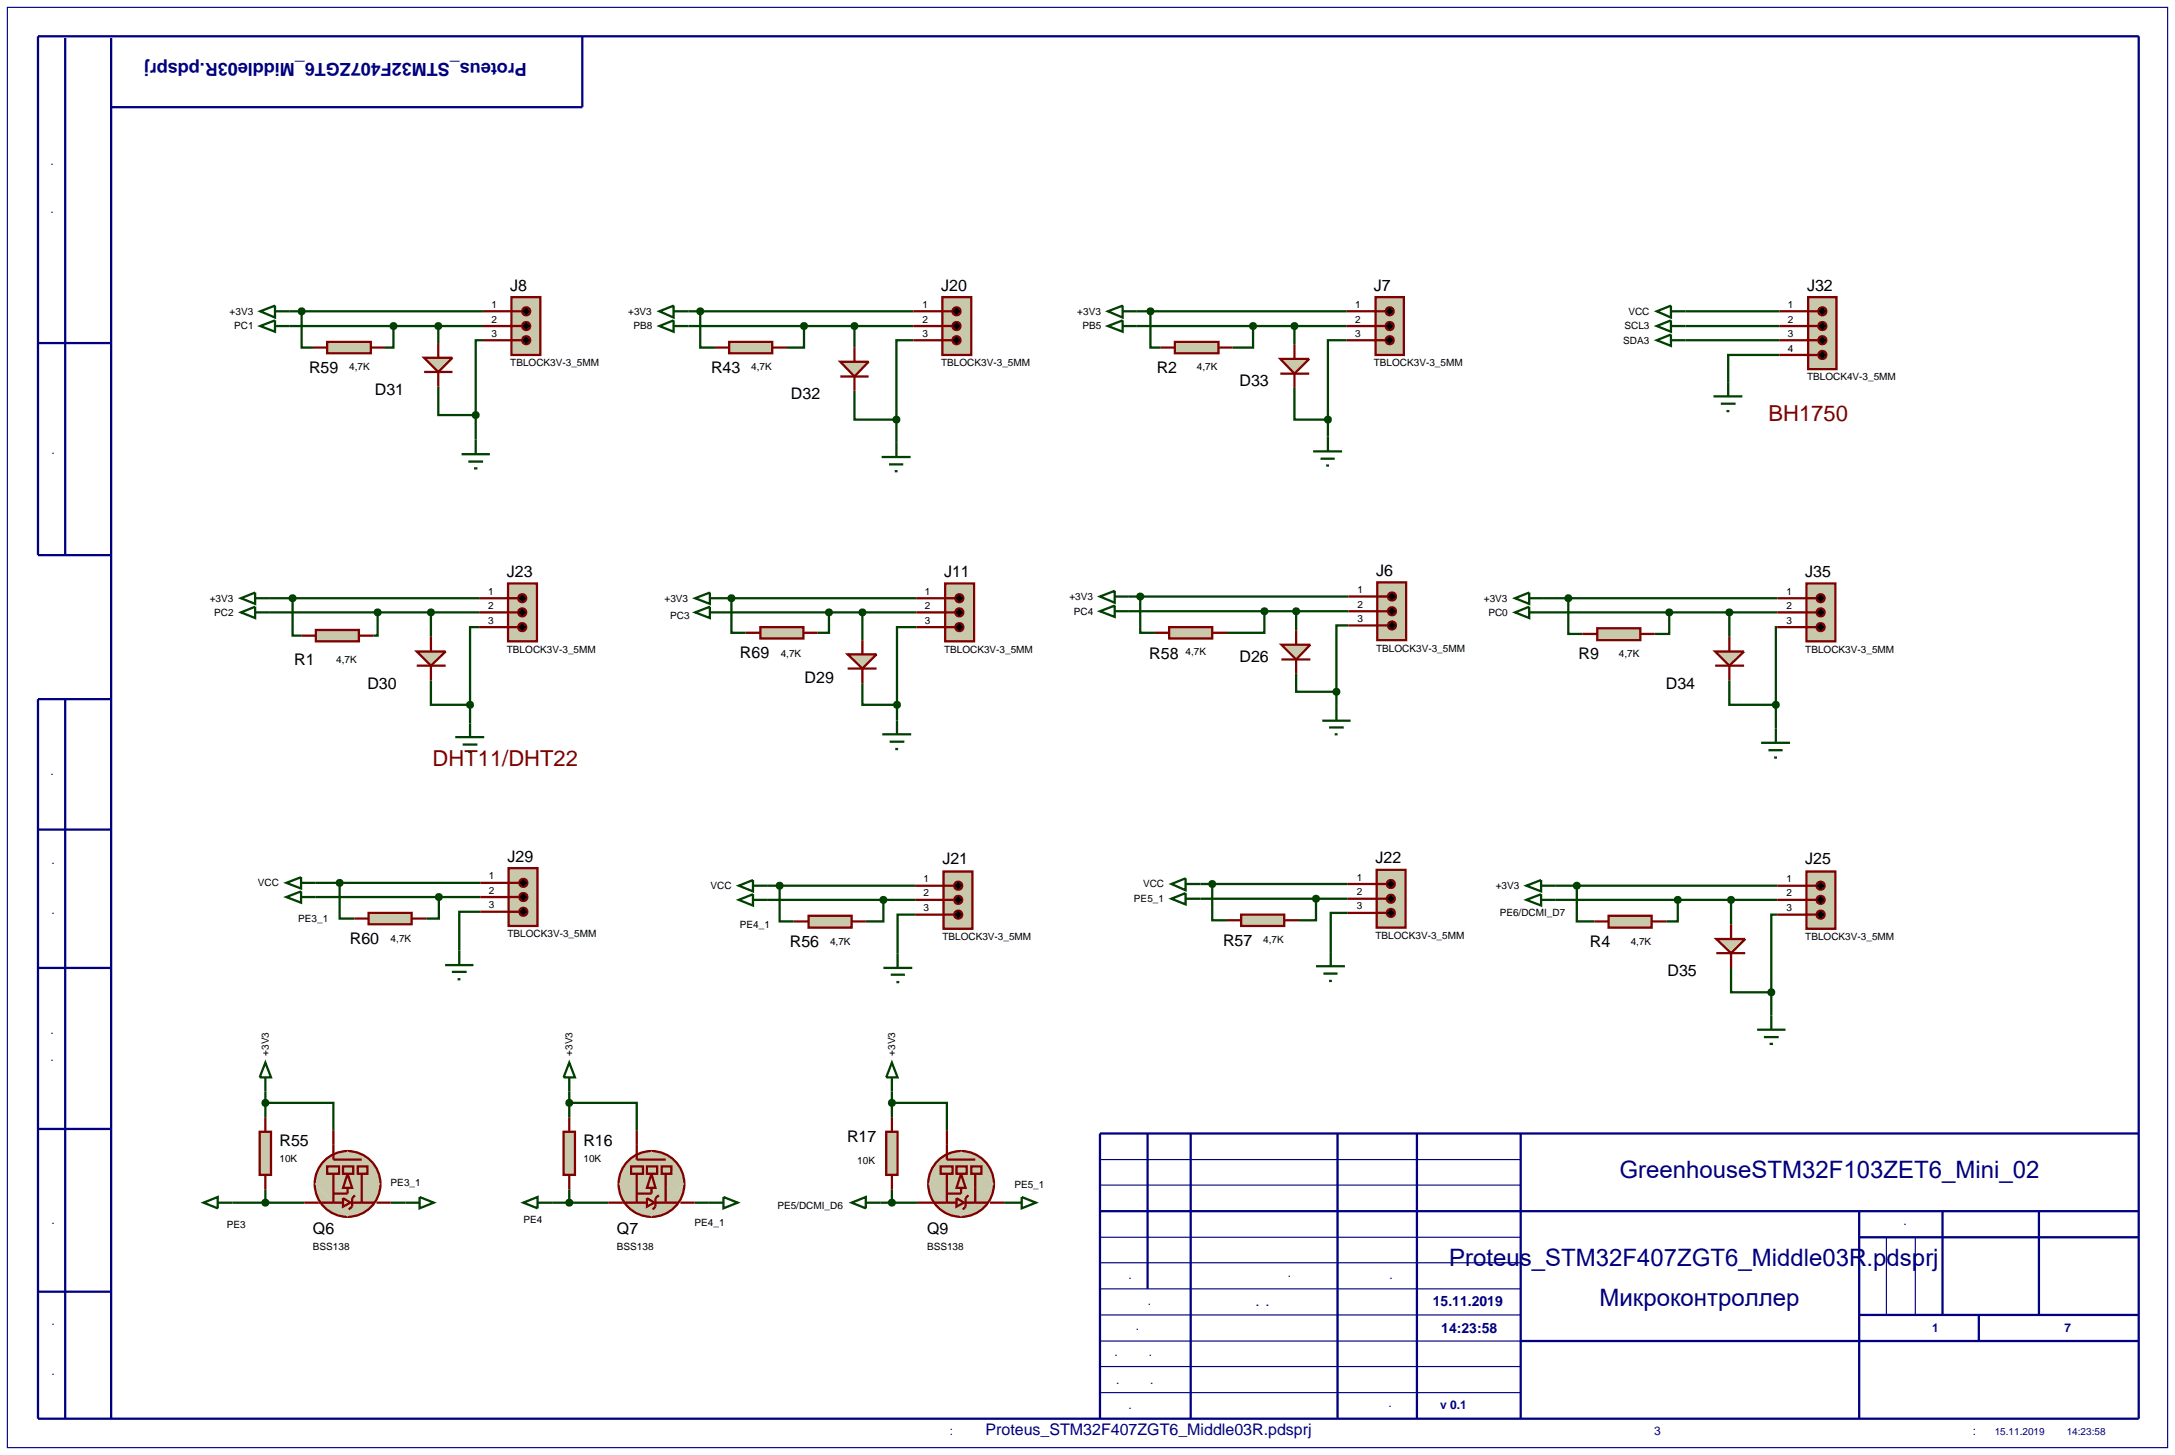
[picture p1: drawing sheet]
<svg xmlns="http://www.w3.org/2000/svg" width="384mm" height="257mm" viewBox="0 0 384 257" stroke-linecap="round" stroke-linejoin="round" font-family="sans-serif">
<path d="M1.3 1.3h381v254h-381zM194 218.2h74.2M194 209h74.2M194 204.5h74.2M332.7 218.2v13.7M337.8 218.2v13.7M194 222.7h74.2M194 231.9h74.2M194 236.5h74.2M194 227.3h74.2M194 241h74.2M194 245.6h74.2" fill="none" stroke="#000080" stroke-width=".2"/>
<g fill="none" stroke="#000080" stroke-width=".4">
<path d="M11.5 6.7v91.2M19.6 6.7v243.5M102.7 6.4v12.5h-83.1M6.7 60.5h12.9M19.6 97.9h-12.9v-91.5h370.5v243.8h-370.5v-126.9h12.9M11.5 123.3v126.9M6.7 146.3h12.9M6.7 170.7h12.9M6.7 199.1h12.9M202.4 199.9v27.4M210 199.9v50.3M235.9 199.9v50.3"/>
<path d="M249.9 199.9v50.3M268.2 199.9v50.3M377.2 199.9h-183.2v50.3M194 213.6h183.2M327.9 213.6v36.6M327.9 218.2h49.3M342.6 213.6v18.3M359.6 213.6v18.3M6.7 227.8h12.9M268.2 236.5h109M327.9 231.9h49.3M349 231.9v4.6"/>
</g>
<g fill="none" stroke="#004000" stroke-width=".4">
<path d="M51 57.5h34.2M51 54.9h34.2M53.2 54.9v6.4h2M69.4 57.5v3.8h-1.5M77.3 57.5v3M121.4 57.5h39.7M121.4 54.9h39.7M123.5 54.9v6.4h2.6M141.8 57.5v3.8h-3M150.7 57.5v3.8M200.5 57.5h37M200.5 54.9h37"/>
<path d="M202.9 54.9v6.4h1.8M221 57.5v3.8h-3.6M228.3 57.5v3.3M297.3 57.5h16.5M297.3 54.9h16.5M77.3 68.2v5h6.6M83.9 73.2v4.3M85.2 60h-1.3v13.2M150.7 68.9v5.1h7.4M158.1 74v4.1M161.1 60h-3v14M228.3 68.4v5.6h5.9"/>
<path d="M234.2 74v3M237.5 60h-3.3v14M297.3 60h16.5M313.8 62.6h-9v4.8M47.6 108h36.9M47.6 105.5h36.9M51.6 105.5v6.6h1.6M66.6 108v4.1h-.7M76 120v4.3h6.9M76 108v4.3M84.5 110.6h-1.6v13.7M127.7 108h33.9"/>
<path d="M127.7 105.5h33.9M129 105.5v6.1h2.5M146.2 108v3.6h-2M152.1 108v4.9M161.6 110.6h-3.4v13.7M199.1 105.2h38.7M199.1 107.8h38.7M201.1 105.2v6.4h2.6M223 107.8v3.8h-6.6M228.6 118.8v3.2h7.1M228.6 107.8v3.4M237.8 110.3h-2.1v11.7"/>
<path d="M272.3 108h41.2M272.3 105.5h41.2M276.6 105.5v6.3h2.5M294.4 108v3.8h-2.6M305 120v4.3h8.2M305 108v4.3M313.5 110.6h-.3v13.7M82.9 124.3v3.3M152.1 120.5v3.8h6.1M158.2 124.3v2.8M235.7 122v2.5M313.2 124.3v4.2"/>
<path d="M55.6 158.2h29.1M55.6 155.7h29.1M59.9 155.7v6.3h2.6M77.4 158.2v3.8h-2.2M135.3 158.7h26.1M135.3 156.2h26.1M137.5 156.2v6.3h2.5M155.8 158.7v3.8h-3.1M211.7 158.5h26M211.7 155.9h26M213.8 155.9v6.4h2.6M232.1 158.5v3.8h-3"/>
<path d="M274.3 158.7h39.2M274.3 156.2h39.2M278.1 156.2v6.3h3.1M295.9 158.7v3.8h-2M305.3 158.7v4.3M84.7 160.8h-3.7v6.8M161.4 161.3h-3.1v6.8M237.7 161h-3v6.9M305.3 170.7v4.3h7.1M312.4 175v4.1M313.5 161.3h-1.1v13.7M46.8 194.5h12v4.9"/>
<path d="M46.8 192.5v4.6M100.4 194.5h11.9v4.9M100.4 192.5v4.6M157.3 194.5h9.7v4.9M157.3 192.5v4.6M41 212.1h12.7M46.8 209.8v2.3M68.9 212.1h2.6M97.4 212.1h9.9M100.4 209.8v2.3M122.5 212.1h2.5M155.3 212.1h6.6"/>
<path d="M157.3 209.8v2.3M177.1 212.1h.5"/>
</g>
<path d="M134.1 110.6h7.6v2h-7.6z" fill="#c8c8aa" stroke="#800000" stroke-width=".4"/>
<path d="M131.5 111.6h2.6M141.7 111.6h2.5" fill="none" stroke="#800000" stroke-width=".4"/>
<path d="M206.2 110.6h7.6v2h-7.6z" fill="#c8c8aa" stroke="#800000" stroke-width=".4"/>
<path d="M203.7 111.6h2.5M213.8 111.6h2.6" fill="none" stroke="#800000" stroke-width=".4"/>
<path d="M55.7 111.1h7.6v2h-7.6z" fill="#c8c8aa" stroke="#800000" stroke-width=".4"/>
<path d="M53.2 112.1h2.5M63.3 112.1h2.6" fill="none" stroke="#800000" stroke-width=".4"/>
<g fill="none" stroke="#004000" stroke-width=".4">
<path d="M42.5 108l2.5-1v2zM42.5 105.5l2.5-1v2zM45 108h2.6M45 105.5h2.6M122.6 105.5l2.6-1v2zM122.6 108l2.6-1v2zM125.2 108h2.5M125.2 105.5h2.5M194 105.2l2.6-1v2.1zM194 107.8l2.6-1v2zM196.6 105.2h2.5M196.6 107.8h2.5"/>
<path d="M80.3 130h5.1M81.6 131.3h2.6M82.6 132.6h.5M82.9 127.6v2.4M155.6 129.5h5.1M156.9 130.8h2.6M157.9 132.1h.5M158.2 127.1v2.4M233.2 127.1h5M234.4 128.3h2.6M235.4 129.5h.5M235.7 124.5v2.6"/>
</g>
<path d="M66.3 107.6l.3-.1-.5 .5zM66.6 107.5l.4 .2 .1 .3zM66.6 108.5l.5-.5-.2 .4zM66.1 108l.5 .5-.4-.2z" fill="#004000" stroke="#004000" stroke-width=".4"/>
<path d="M66.6 107.5l.5 .5-.5 .5-.5-.5z" fill="#004000"/>
<path d="M51.2 105.2l.4-.2-.5 .5zM51.6 105l.4 .2 .1 .3zM52.1 105.5l-.1 .3-.4 .2zM51.1 105.5l.5 .5-.3-.1z" fill="#004000" stroke="#004000" stroke-width=".4"/>
<path d="M51.1 105.5l.5-.5 .5 .5-.5 .5z" fill="#004000"/>
<path d="M145.9 107.6l.3-.1-.5 .5zM146.2 107.5l.3 .1 .2 .4zM146.2 108.5l.5-.5-.2 .4zM145.7 108l.5 .5-.4-.2z" fill="#004000" stroke="#004000" stroke-width=".4"/>
<path d="M146.2 107.5l.5 .5-.5 .5-.5-.5z" fill="#004000"/>
<path d="M128.6 105.2l.4-.2-.5 .5zM129 105l.3 .1 .2 .4zM129 106l.5-.5-.2 .4zM128.5 105.5l.5 .5-.3-.1z" fill="#004000" stroke="#004000" stroke-width=".4"/>
<path d="M128.5 105.5l.5-.5 .5 .5-.5 .5z" fill="#004000"/>
<path d="M242.6 52.4h5v10.2h-5z" fill="#c8c8aa" stroke="#800000" stroke-width=".4"/>
<path d="M237.5 54.9h6.8M237.5 57.5h6.8M237.5 60h6.8" fill="none" stroke="#800000" stroke-width=".4"/>
<g fill="#000" stroke="#800000" stroke-width=".4">
<path d="M244.6 54.4l.5-.2-.7 .7zM245.1 54.2a.68 .68 0 0 1 .7 .7zM245.8 54.9a.68 .68 0 0 1-.7 .7zM244.4 54.9l.7 .7a.68 .68 0 0 1-.7-.7z"/>
<path d="M244.6 57l.5-.2-.7 .7zM245.1 56.8a.68 .68 0 0 1 .7 .7zM245.8 57.5a.68 .68 0 0 1-.7 .7zM244.4 57.5l.7 .7a.68 .68 0 0 1-.7-.7z"/>
<path d="M244.6 59.5l.5-.2-.7 .7zM245.1 59.3a.68 .68 0 0 1 .7 .7zM245.8 60a.68 .68 0 0 1-.7 .7zM244.4 60l.7 .7a.68 .68 0 0 1-.7-.7z"/>
</g>
<path d="M244.4 54.9l.7-.7 .7 .7-.7 .7zM244.4 57.5l.7-.7 .7 .7-.7 .7zM244.4 60l.7-.7 .7 .7-.7 .7z" fill="#000"/>
<path d="M207.2 60.3h7.7v2h-7.7z" fill="#c8c8aa" stroke="#800000" stroke-width=".4"/>
<path d="M204.7 61.3h2.5M214.9 61.3h2.5" fill="none" stroke="#800000" stroke-width=".4"/>
<path d="M195.4 54.9l2.6-1v2.1zM195.4 57.5l2.6-1v2zM198 54.9h2.5M198 57.5h2.5M231.6 79.6h5.1M234.2 77v2.6M232.9 80.9h2.5M233.9 82.1h.5" fill="none" stroke="#004000" stroke-width=".4"/>
<path d="M220.6 57.2l.4-.2-.5 .5zM221 57l.4 .2 .1 .3zM221 58l.5-.5-.2 .4zM220.5 57.5l.5 .5-.3-.1z" fill="#004000" stroke="#004000" stroke-width=".4"/>
<path d="M220.5 57.5l.5-.5 .5 .5-.5 .5z" fill="#004000"/>
<path d="M202.5 54.6l.4-.2-.5 .5zM202.9 54.4l.4 .2 .1 .3zM203.4 54.9l-.1 .3-.4 .2zM202.4 54.9l.5 .5-.3-.1z" fill="#004000" stroke="#004000" stroke-width=".4"/>
<path d="M202.4 54.9l.5-.5 .5 .5-.5 .5z" fill="#004000"/>
<path d="M166.2 52.4h5.1v10.2h-5.1z" fill="#c8c8aa" stroke="#800000" stroke-width=".4"/>
<path d="M161.1 54.9h6.9M161.1 57.5h6.9M161.1 60h6.9" fill="none" stroke="#800000" stroke-width=".4"/>
<g fill="#000" stroke="#800000" stroke-width=".4">
<path d="M168.2 54.4l.5-.2-.7 .7zM168.7 54.2a.68 .68 0 0 1 .7 .7zM169.4 54.9a.68 .68 0 0 1-.7 .7zM168 54.9l.7 .7a.68 .68 0 0 1-.7-.7z"/>
<path d="M168.2 57l.5-.2-.7 .7zM168.7 56.8a.68 .68 0 0 1 .7 .7zM169.4 57.5a.68 .68 0 0 1-.7 .7zM168 57.5l.7 .7a.68 .68 0 0 1-.7-.7z"/>
<path d="M168.2 59.5l.5-.2-.7 .7zM168.7 59.3a.68 .68 0 0 1 .7 .7zM169.4 60a.68 .68 0 0 1-.7 .7zM168 60l.7 .7a.68 .68 0 0 1-.7-.7z"/>
</g>
<path d="M168 54.9l.7-.7 .7 .7-.7 .7zM168 57.5l.7-.7 .7 .7-.7 .7zM168 60l.7-.7 .7 .7-.7 .7z" fill="#000"/>
<path d="M128.6 60.3h7.6v2h-7.6z" fill="#c8c8aa" stroke="#800000" stroke-width=".4"/>
<path d="M126.1 61.3h2.5M136.2 61.3h2.6" fill="none" stroke="#800000" stroke-width=".4"/>
<path d="M116.3 54.9l2.5-1v2.1zM116.3 57.5l2.5-1v2zM118.8 54.9h2.6M118.8 57.5h2.6M158.1 78.1v2.5M155.5 80.6h5.1M156.8 81.9h2.5M157.8 83.1h.5" fill="none" stroke="#004000" stroke-width=".4"/>
<path d="M141.4 57.2l.4-.2-.5 .5zM141.8 57l.4 .2 .1 .3zM142.3 57.5l-.2 .4-.3 .1zM141.3 57.5l.5 .5-.3-.1z" fill="#004000" stroke="#004000" stroke-width=".4"/>
<path d="M141.3 57.5l.5-.5 .5 .5-.5 .5z" fill="#004000"/>
<path d="M123.1 54.6l.4-.2-.5 .5zM123.5 54.4l.4 .2 .1 .3zM124 54.9l-.1 .3-.4 .2zM123 54.9l.5 .5-.3-.1z" fill="#004000" stroke="#004000" stroke-width=".4"/>
<path d="M123 54.9l.5-.5 .5 .5-.5 .5z" fill="#004000"/>
<path d="M242.8 153.4h5.1v10.2h-5.1z" fill="#c8c8aa" stroke="#800000" stroke-width=".4"/>
<path d="M237.7 155.9h6.9M237.7 158.5h6.9M237.7 161h6.9" fill="none" stroke="#800000" stroke-width=".4"/>
<g fill="#000" stroke="#800000" stroke-width=".4">
<path d="M244.8 155.4l.5-.2-.7 .7zM245.3 155.2a.68 .68 0 0 1 .7 .7zM246 155.9a.68 .68 0 0 1-.7 .7zM244.6 155.9l.7 .7a.68 .68 0 0 1-.7-.7z"/>
<path d="M244.8 158l.5-.2-.7 .7zM245.3 157.8a.68 .68 0 0 1 .7 .7zM246 158.5a.68 .68 0 0 1-.7 .7zM244.6 158.5l.7 .7a.68 .68 0 0 1-.7-.7z"/>
<path d="M244.8 160.5l.5-.2-.7 .7zM245.3 160.3a.68 .68 0 0 1 .7 .7zM246 161a.68 .68 0 0 1-.7 .7zM244.6 161l.7 .7a.68 .68 0 0 1-.7-.7z"/>
</g>
<path d="M244.6 155.9l.7-.7 .7 .7-.7 .7zM244.6 158.5l.7-.7 .7 .7-.7 .7zM244.6 161l.7-.7 .7 .7-.7 .7z" fill="#000"/>
<path d="M218.9 161.3h7.6v2h-7.6z" fill="#c8c8aa" stroke="#800000" stroke-width=".4"/>
<path d="M216.4 162.3h2.5M226.5 162.3h2.6" fill="none" stroke="#800000" stroke-width=".4"/>
<path d="M206.6 155.9l2.5-1v2.1zM206.6 158.5l2.5-1v2zM209.1 155.9h2.6M209.1 158.5h2.6M232.1 170.4h5.1M233.4 171.7h2.5M234.4 173h.5M234.7 167.9v2.5" fill="none" stroke="#004000" stroke-width=".4"/>
<path d="M231.8 158.1l.3-.1-.5 .5zM232.1 158l.3 .1 .2 .4zM232.6 158.5l-.1 .3-.4 .2zM231.6 158.5l.5 .5-.4-.2z" fill="#004000" stroke="#004000" stroke-width=".4"/>
<path d="M231.6 158.5l.5-.5 .5 .5-.5 .5z" fill="#004000"/>
<path d="M213.4 155.6l.4-.2-.5 .5zM213.8 155.4l.3 .1 .2 .4zM213.8 156.4l.5-.5-.1 .3zM213.3 155.9l.5 .5-.4-.2z" fill="#004000" stroke="#004000" stroke-width=".4"/>
<path d="M213.3 155.9l.5-.5 .5 .5-.5 .5z" fill="#004000"/>
<path d="M166.4 153.7h5.1v10.1h-5.1z" fill="#c8c8aa" stroke="#800000" stroke-width=".4"/>
<path d="M161.4 156.2h6.8M161.4 158.7h6.8M161.4 161.3h6.8" fill="none" stroke="#800000" stroke-width=".4"/>
<g fill="#000" stroke="#800000" stroke-width=".4">
<path d="M168.5 155.7l.5-.2-.7 .7zM169 155.5a.68 .68 0 0 1 .7 .7zM169 156.9l.7-.7a.68 .68 0 0 1-.7 .7zM168.3 156.2l.7 .7a.68 .68 0 0 1-.7-.7z"/>
<path d="M168.5 158.2l.5-.2-.7 .7zM169 158a.68 .68 0 0 1 .7 .7zM169 159.4l.7-.7a.68 .68 0 0 1-.7 .7zM168.3 158.7l.7 .7a.68 .68 0 0 1-.7-.7z"/>
<path d="M168.5 160.8l.5-.2-.7 .7zM169 160.6a.68 .68 0 0 1 .7 .7zM169.7 161.3a.68 .68 0 0 1-.7 .7zM168.3 161.3l.7 .7a.68 .68 0 0 1-.7-.7z"/>
</g>
<path d="M169 155.5l.7 .7-.7 .7-.7-.7zM169 158l.7 .7-.7 .7-.7-.7zM169 160.6l.7 .7-.7 .7-.7-.7z" fill="#000"/>
<path d="M142.6 161.5h7.6v2.1h-7.6z" fill="#c8c8aa" stroke="#800000" stroke-width=".4"/>
<path d="M140 162.5h2.6M150.2 162.5h2.5" fill="none" stroke="#800000" stroke-width=".4"/>
<path d="M130.3 156.2l2.5-1v2zM130.3 158.7l2.5-1v2zM132.8 156.2h2.5M132.8 158.7h2.5M155.8 170.7h5.1M157.1 171.9h2.5M158.1 173.2h.5M158.3 168.1v2.6" fill="none" stroke="#004000" stroke-width=".4"/>
<path d="M155.4 158.4l.4-.2-.5 .5zM155.8 158.2l.3 .1 .2 .4zM156.3 158.7l-.1 .3-.4 .2zM155.3 158.7l.5 .5-.3-.1z" fill="#004000" stroke="#004000" stroke-width=".4"/>
<path d="M155.3 158.7l.5-.5 .5 .5-.5 .5z" fill="#004000"/>
<path d="M137.2 155.8l.3-.1-.5 .5zM137.5 155.7l.4 .2 .1 .3zM138 156.2l-.1 .3-.4 .2zM137 156.2l.5 .5-.3-.1z" fill="#004000" stroke="#004000" stroke-width=".4"/>
<path d="M137 156.2l.5-.5 .5 .5-.5 .5z" fill="#004000"/>
<path d="M318.9 52.4h5v12.7h-5z" fill="#c8c8aa" stroke="#800000" stroke-width=".4"/>
<path d="M313.8 54.9h6.8M313.8 57.5h6.8M313.8 60h6.8M313.8 62.6h6.8" fill="none" stroke="#800000" stroke-width=".4"/>
<g fill="#000" stroke="#800000" stroke-width=".4">
<path d="M320.9 54.4l.5-.2-.7 .7zM321.4 54.2a.68 .68 0 0 1 .7 .7zM321.4 55.6l.7-.7a.68 .68 0 0 1-.7 .7zM320.7 54.9l.7 .7a.68 .68 0 0 1-.7-.7z"/>
<path d="M320.9 57l.5-.2-.7 .7zM321.4 56.8a.68 .68 0 0 1 .7 .7zM321.4 58.2l.7-.7a.68 .68 0 0 1-.7 .7zM320.7 57.5l.7 .7a.68 .68 0 0 1-.7-.7z"/>
<path d="M320.9 59.5l.5-.2-.7 .7zM321.4 59.3a.68 .68 0 0 1 .7 .7zM321.4 60.7l.7-.7a.68 .68 0 0 1-.7 .7zM320.7 60l.7 .7a.68 .68 0 0 1-.7-.7z"/>
<path d="M320.9 62.1l.5-.2-.7 .7zM321.4 61.9a.68 .68 0 0 1 .7 .7zM321.4 63.3l.7-.7a.68 .68 0 0 1-.7 .7zM320.7 62.6l.7 .7a.68 .68 0 0 1-.7-.7z"/>
</g>
<path d="M320.7 54.9l.7-.7 .7 .7-.7 .7zM320.7 57.5l.7-.7 .7 .7-.7 .7zM321.4 59.3l.7 .7-.7 .7-.7-.7zM321.4 61.9l.7 .7-.7 .7-.7-.7z" fill="#000"/>
<path d="M292.2 54.9l2.5-1v2.1zM292.2 57.5l2.5-1v2zM294.7 54.9h2.6M294.7 57.5h2.6M292.2 60l2.5-1v2zM294.7 60h2.6M302.2 69.9h5.1M303.5 71.2h2.6M304.5 72.5h.5M304.8 67.4v2.5" fill="none" stroke="#004000" stroke-width=".4"/>
<path d="M318.6 153.7h5.1v10.1h-5.1z" fill="#c8c8aa" stroke="#800000" stroke-width=".4"/>
<path d="M313.5 156.2h6.9M313.5 158.7h6.9M313.5 161.3h6.9" fill="none" stroke="#800000" stroke-width=".4"/>
<g fill="#000" stroke="#800000" stroke-width=".4">
<path d="M320.6 155.7l.5-.2-.7 .7zM321.1 155.5a.68 .68 0 0 1 .7 .7zM321.1 156.9l.7-.7a.68 .68 0 0 1-.7 .7zM320.4 156.2l.7 .7a.68 .68 0 0 1-.7-.7z"/>
<path d="M320.6 158.2l.5-.2-.7 .7zM321.1 158a.68 .68 0 0 1 .7 .7zM321.1 159.4l.7-.7a.68 .68 0 0 1-.7 .7zM320.4 158.7l.7 .7a.68 .68 0 0 1-.7-.7z"/>
<path d="M320.6 160.8l.5-.2-.7 .7zM321.1 160.6a.68 .68 0 0 1 .7 .7zM321.8 161.3a.68 .68 0 0 1-.7 .7zM320.4 161.3l.7 .7a.68 .68 0 0 1-.7-.7z"/>
</g>
<path d="M320.4 156.2l.7-.7 .7 .7-.7 .7zM320.4 158.7l.7-.7 .7 .7-.7 .7zM320.4 161.3l.7-.7 .7 .7-.7 .7z" fill="#000"/>
<path d="M283.7 161.5h7.6v2.1h-7.6z" fill="#c8c8aa" stroke="#800000" stroke-width=".4"/>
<path d="M281.2 162.5h2.5M291.3 162.5h2.6" fill="none" stroke="#800000" stroke-width=".4"/>
<path d="M269.2 156.2l2.6-1v2zM269.2 158.7l2.6-1v2zM271.8 156.2h2.5M271.8 158.7h2.5M312.4 179.1v2.5M309.9 181.6h5M311.1 182.9h2.6M312.1 184.1h.6" fill="none" stroke="#004000" stroke-width=".4"/>
<path d="M295.5 158.4l.4-.2-.5 .5zM295.9 158.2l.4 .2 .1 .3zM296.4 158.7l-.1 .3-.4 .2zM295.4 158.7l.5 .5-.4-.2z" fill="#004000" stroke="#004000" stroke-width=".4"/>
<path d="M295.4 158.7l.5-.5 .5 .5-.5 .5z" fill="#004000"/>
<path d="M277.8 155.8l.3-.1-.5 .5zM278.1 155.7l.4 .2 .1 .3zM278.6 156.2l-.1 .3-.4 .2zM277.6 156.2l.5 .5-.4-.2z" fill="#004000" stroke="#004000" stroke-width=".4"/>
<path d="M278.1 155.7l.5 .5-.5 .5-.5-.5z" fill="#004000"/>
<path d="M318.6 102.9h5.1v10.2h-5.1z" fill="#c8c8aa" stroke="#800000" stroke-width=".4"/>
<path d="M313.5 105.5h6.9M313.5 108h6.9M313.5 110.6h6.9" fill="none" stroke="#800000" stroke-width=".4"/>
<g fill="#000" stroke="#800000" stroke-width=".4">
<path d="M320.6 105l.5-.2-.7 .7zM321.1 104.8a.68 .68 0 0 1 .7 .7zM321.8 105.5a.68 .68 0 0 1-.7 .7zM320.4 105.5l.7 .7a.68 .68 0 0 1-.7-.7z"/>
<path d="M320.6 107.5l.5-.2-.7 .7zM321.1 107.3a.68 .68 0 0 1 .7 .7zM321.1 108.7l.7-.7a.68 .68 0 0 1-.7 .7zM320.4 108l.7 .7a.68 .68 0 0 1-.7-.7z"/>
<path d="M320.6 110.1l.5-.2-.7 .7zM321.1 109.9a.68 .68 0 0 1 .7 .7zM321.1 111.3l.7-.7a.68 .68 0 0 1-.7 .7zM320.4 110.6l.7 .7a.68 .68 0 0 1-.7-.7z"/>
</g>
<path d="M320.4 105.5l.7-.7 .7 .7-.7 .7zM320.4 108l.7-.7 .7 .7-.7 .7zM320.4 110.6l.7-.7 .7 .7-.7 .7z" fill="#000"/>
<path d="M281.7 110.8h7.6v2.1h-7.6z" fill="#c8c8aa" stroke="#800000" stroke-width=".4"/>
<path d="M279.1 111.8h2.6M289.3 111.8h2.5" fill="none" stroke="#800000" stroke-width=".4"/>
<path d="M267.2 105.5l2.5-1v2zM267.2 108l2.5-1v2zM269.7 105.5h2.6M269.7 108h2.6M310.6 131h5.1M311.9 132.3h2.5M312.9 133.6h.5M313.2 128.5v2.5" fill="none" stroke="#004000" stroke-width=".4"/>
<path d="M294 107.7l.4-.2-.5 .5zM294.4 107.5l.4 .2 .1 .3zM294.9 108l-.1 .3-.4 .2zM293.9 108l.5 .5-.3-.1z" fill="#004000" stroke="#004000" stroke-width=".4"/>
<path d="M293.9 108l.5-.5 .5 .5-.5 .5z" fill="#004000"/>
<path d="M276.2 105.2l.4-.2-.5 .5zM276.6 105l.3 .1 .2 .4zM277.1 105.5l-.2 .4-.3 .1zM276.1 105.5l.5 .5-.4-.2z" fill="#004000" stroke="#004000" stroke-width=".4"/>
<path d="M276.1 105.5l.5-.5 .5 .5-.5 .5z" fill="#004000"/>
<path d="M89.7 153.1h5.1v10.2h-5.1z" fill="#c8c8aa" stroke="#800000" stroke-width=".4"/>
<path d="M84.7 155.7h6.8M84.7 158.2h6.8M84.7 160.8h6.8" fill="none" stroke="#800000" stroke-width=".4"/>
<g fill="#000" stroke="#800000" stroke-width=".4">
<path d="M91.8 155.2l.5-.2-.7 .7zM92.3 155a.68 .68 0 0 1 .7 .7zM93 155.7a.68 .68 0 0 1-.7 .7zM91.6 155.7l.7 .7a.68 .68 0 0 1-.7-.7z"/>
<path d="M91.8 157.7l.5-.2-.7 .7zM92.3 157.5a.68 .68 0 0 1 .7 .7zM92.3 158.9l.7-.7a.68 .68 0 0 1-.7 .7zM91.6 158.2l.7 .7a.68 .68 0 0 1-.7-.7z"/>
<path d="M91.8 160.3l.5-.2-.7 .7zM92.3 160.1a.68 .68 0 0 1 .7 .7zM92.3 161.5l.7-.7a.68 .68 0 0 1-.7 .7zM91.6 160.8l.7 .7a.68 .68 0 0 1-.7-.7z"/>
</g>
<path d="M91.6 155.7l.7-.7 .7 .7-.7 .7zM92.3 157.5l.7 .7-.7 .7-.7-.7zM91.6 160.8l.7-.7 .7 .7-.7 .7z" fill="#000"/>
<path d="M65 161h7.6v2h-7.6z" fill="#c8c8aa" stroke="#800000" stroke-width=".4"/>
<path d="M62.5 162h2.5M72.6 162h2.6" fill="none" stroke="#800000" stroke-width=".4"/>
<path d="M50.5 155.7l2.6-1v2zM50.5 158.2l2.6-1v2zM53.1 155.7h2.5M53.1 158.2h2.5M78.5 170.2h5M79.7 171.4h2.6M80.7 172.7h.5M81 167.6v2.6" fill="none" stroke="#004000" stroke-width=".4"/>
<path d="M77 157.9l.4-.2-.5 .5zM77.4 157.7l.4 .2 .1 .3zM77.4 158.7l.5-.5-.2 .4zM76.9 158.2l.5 .5-.3-.1z" fill="#004000" stroke="#004000" stroke-width=".4"/>
<path d="M76.9 158.2l.5-.5 .5 .5-.5 .5z" fill="#004000"/>
<path d="M59.6 155.3l.3-.1-.5 .5zM59.9 155.2l.3 .1 .2 .4zM59.9 156.2l.5-.5-.2 .4zM59.4 155.7l.5 .5-.4-.2z" fill="#004000" stroke="#004000" stroke-width=".4"/>
<path d="M59.9 155.2l.5 .5-.5 .5-.5-.5z" fill="#004000"/>
<path d="M90.2 52.4h5.1v10.2h-5.1z" fill="#c8c8aa" stroke="#800000" stroke-width=".4"/>
<path d="M85.2 54.9h6.8M85.2 57.5h6.8M85.2 60h6.8" fill="none" stroke="#800000" stroke-width=".4"/>
<g fill="#000" stroke="#800000" stroke-width=".4">
<path d="M92.3 54.4l.5-.2-.7 .7zM92.8 54.2a.68 .68 0 0 1 .7 .7zM93.5 54.9a.68 .68 0 0 1-.7 .7zM92.1 54.9l.7 .7a.68 .68 0 0 1-.7-.7z"/>
<path d="M92.3 57l.5-.2-.7 .7zM92.8 56.8a.68 .68 0 0 1 .7 .7zM93.5 57.5a.68 .68 0 0 1-.7 .7zM92.1 57.5l.7 .7a.68 .68 0 0 1-.7-.7z"/>
<path d="M92.3 59.5l.5-.2-.7 .7zM92.8 59.3a.68 .68 0 0 1 .7 .7zM93.5 60a.68 .68 0 0 1-.7 .7zM92.1 60l.7 .7a.68 .68 0 0 1-.7-.7z"/>
</g>
<path d="M92.8 54.2l.7 .7-.7 .7-.7-.7zM92.8 56.8l.7 .7-.7 .7-.7-.7zM92.8 59.3l.7 .7-.7 .7-.7-.7z" fill="#000"/>
<path d="M57.7 60.3h7.7v2h-7.7z" fill="#c8c8aa" stroke="#800000" stroke-width=".4"/>
<path d="M55.2 61.3h2.5M65.4 61.3h2.5" fill="none" stroke="#800000" stroke-width=".4"/>
<path d="M45.9 54.9l2.6-1v2.1zM45.9 57.5l2.6-1v2zM48.5 54.9h2.5M48.5 57.5h2.5M83.9 77.5v2.6M81.4 80.1h5M82.6 81.4h2.6M83.6 82.6h.6" fill="none" stroke="#004000" stroke-width=".4"/>
<path d="M69 57.2l.4-.2-.5 .5zM69.4 57l.3 .1 .2 .4zM69.4 58l.5-.5-.2 .4zM68.9 57.5l.5 .5-.3-.1z" fill="#004000" stroke="#004000" stroke-width=".4"/>
<path d="M68.9 57.5l.5-.5 .5 .5-.5 .5z" fill="#004000"/>
<path d="M52.8 54.6l.4-.2-.5 .5zM53.2 54.4l.3 .1 .2 .4zM53.2 55.4l.5-.5-.2 .4zM52.7 54.9l.5 .5-.3-.1z" fill="#004000" stroke="#004000" stroke-width=".4"/>
<path d="M52.7 54.9l.5-.5 .5 .5-.5 .5z" fill="#004000"/>
<g fill="#c8c8aa" stroke="#800000" stroke-width=".4">
<path d="M114.9 207l.7 2.5h-1.5z"/>
<path d="M110.8 204.7a5.8 5.8 0 0 1 4.1-1.7l-5.8 5.8a5.8 5.8 0 0 1 1.7-4.1zM114.9 203a5.8 5.8 0 0 1 5.8 5.8zM114.9 214.6l5.8-5.8a5.8 5.8 0 0 1-5.8 5.8zM109.1 208.8l5.8 5.8a5.8 5.8 0 0 1-5.8-5.8z"/>
</g>
<path d="M114.9 203l5.8 5.8-5.8 5.8-5.8-5.8z" fill="#c8c8aa"/>
<path d="M112.3 201.9v2.6h5.1M112.3 207v5.1M114.9 209.5v1h-2.6M117.4 207v5.1" fill="none" stroke="#800000" stroke-width=".4"/>
<path d="M114.1 211.3l1.3 .8-1.3 .7z" fill="#c8c8aa" stroke="#800000" stroke-width=".4"/>
<path d="M109.8 212.1h4.3M115.6 212.1h4.1M116.2 210.8l-.6 .5v1.5l-.5 .5" fill="none" stroke="#800000" stroke-width=".4"/>
<g fill="#c8c8aa" stroke="#800000" stroke-width=".4">
<path d="M116.7 205.7h1.7v1.3h-1.7z"/>
<path d="M111.3 205.7h2.1v1.3h-2.1z"/>
<path d="M114.1 205.7h1.8v1.3h-1.8z"/>
</g>
<path d="M112.3 199.4v2.5M107.3 212.1h2.5M120 212.1h2.5" fill="none" stroke="#800000" stroke-width=".4"/>
<path d="M99.4 199.6h2v7.6h-2z" fill="#c8c8aa" stroke="#800000" stroke-width=".4"/>
<path d="M100.4 197.1v2.5M100.4 207.2v2.6" fill="none" stroke="#800000" stroke-width=".4"/>
<path d="M100.4 187.4l1 2.6h-2zM100.4 190v2.5M92.3 212.1l2.5-1v2zM94.8 212.1h2.6M125 212.1h2.6M127.6 211.1l2.5 1-2.5 1z" fill="none" stroke="#004000" stroke-width=".4"/>
<path d="M100.1 211.7l.3-.1-.5 .5zM100.4 211.6l.3 .1 .2 .4zM100.9 212.1l-.2 .4-.3 .1zM99.9 212.1l.5 .5-.4-.2z" fill="#004000" stroke="#004000" stroke-width=".4"/>
<path d="M100.4 211.6l.5 .5-.5 .5-.5-.5z" fill="#004000"/>
<path d="M100.1 194.1l.3-.1-.5 .5zM100.4 194l.3 .1 .2 .4zM100.4 195l.5-.5-.2 .4zM99.9 194.5l.5 .5-.3-.1z" fill="#004000" stroke="#004000" stroke-width=".4"/>
<path d="M100.4 194l.5 .5-.5 .5-.5-.5z" fill="#004000"/>
<g fill="#c8c8aa" stroke="#800000" stroke-width=".4">
<path d="M169.5 207l.8 2.5h-1.6z"/>
<path d="M165.4 204.7a5.8 5.8 0 0 1 4.1-1.7l-5.8 5.8a5.8 5.8 0 0 1 1.7-4.1zM169.5 203a5.8 5.8 0 0 1 5.8 5.8zM169.5 214.6l5.8-5.8a5.8 5.8 0 0 1-5.8 5.8zM163.7 208.8l5.8 5.8a5.8 5.8 0 0 1-5.8-5.8z"/>
</g>
<path d="M169.5 203l5.8 5.8-5.8 5.8-5.8-5.8z" fill="#c8c8aa"/>
<path d="M167 201.9v2.6h5M167 207v5.1M169.5 209.5v1h-2.5M172 207v5.1" fill="none" stroke="#800000" stroke-width=".4"/>
<path d="M168.7 211.3l1.3 .8-1.3 .7z" fill="#c8c8aa" stroke="#800000" stroke-width=".4"/>
<path d="M164.4 212.1h4.3M170.3 212.1h4M170.8 210.8l-.5 .5v1.5l-.5 .5" fill="none" stroke="#800000" stroke-width=".4"/>
<g fill="#c8c8aa" stroke="#800000" stroke-width=".4">
<path d="M171.3 205.7h1.8v1.3h-1.8z"/>
<path d="M165.9 205.7h2.1v1.3h-2.1z"/>
<path d="M168.7 205.7h1.8v1.3h-1.8z"/>
</g>
<path d="M167 199.4v2.5M161.9 212.1h2.5M174.6 212.1h2.5" fill="none" stroke="#800000" stroke-width=".4"/>
<path d="M156.3 199.6h2v7.6h-2z" fill="#c8c8aa" stroke="#800000" stroke-width=".4"/>
<path d="M157.3 197.1v2.5M157.3 207.2v2.6" fill="none" stroke="#800000" stroke-width=".4"/>
<path d="M157.3 187.4l1 2.6h-2zM157.3 190v2.5M150.2 212.1l2.5-1v2zM152.7 212.1h2.6M177.6 212.1h2.6M180.2 211.1l2.5 1-2.5 1z" fill="none" stroke="#004000" stroke-width=".4"/>
<path d="M156.9 211.8l.4-.2-.5 .5zM157.3 211.6l.4 .2 .1 .3zM157.8 212.1l-.1 .3-.4 .2zM156.8 212.1l.5 .5-.4-.2z" fill="#004000" stroke="#004000" stroke-width=".4"/>
<path d="M156.8 212.1l.5-.5 .5 .5-.5 .5z" fill="#004000"/>
<path d="M156.9 194.2l.4-.2-.5 .5zM157.3 194l.4 .2 .1 .3zM157.8 194.5l-.1 .3-.4 .2zM156.8 194.5l.5 .5-.3-.1z" fill="#004000" stroke="#004000" stroke-width=".4"/>
<path d="M156.8 194.5l.5-.5 .5 .5-.5 .5z" fill="#004000"/>
<g fill="#c8c8aa" stroke="#800000" stroke-width=".4">
<path d="M61.3 207l.8 2.5h-1.6z"/>
<path d="M57.2 204.7a5.8 5.8 0 0 1 4.1-1.7l-5.8 5.8a5.8 5.8 0 0 1 1.7-4.1zM61.3 203a5.8 5.8 0 0 1 5.8 5.8zM67.1 208.8a5.8 5.8 0 0 1-5.8 5.8zM55.5 208.8l5.8 5.8a5.8 5.8 0 0 1-5.8-5.8z"/>
</g>
<path d="M55.5 208.8l5.8-5.8 5.8 5.8-5.8 5.8z" fill="#c8c8aa"/>
<path d="M58.8 201.9v2.6h5M58.8 207v5.1M61.3 209.5v1h-2.5M63.8 207v5.1" fill="none" stroke="#800000" stroke-width=".4"/>
<path d="M60.5 211.3l1.3 .8-1.3 .7z" fill="#c8c8aa" stroke="#800000" stroke-width=".4"/>
<path d="M56.2 212.1h4.3M62.1 212.1h4M62.6 210.8l-.5 .5v1.5l-.6 .5" fill="none" stroke="#800000" stroke-width=".4"/>
<g fill="#c8c8aa" stroke="#800000" stroke-width=".4">
<path d="M63.1 205.7h1.7v1.3h-1.7z"/>
<path d="M57.7 205.7h2.1v1.3h-2.1z"/>
<path d="M60.5 205.7h1.8v1.3h-1.8z"/>
</g>
<path d="M58.8 199.4v2.5M53.7 212.1h2.5M66.4 212.1h2.5" fill="none" stroke="#800000" stroke-width=".4"/>
<path d="M45.8 199.6h2v7.6h-2z" fill="#c8c8aa" stroke="#800000" stroke-width=".4"/>
<path d="M46.8 197.1v2.5M46.8 207.2v2.6" fill="none" stroke="#800000" stroke-width=".4"/>
<path d="M46.8 187.4l1 2.6h-2zM46.8 190v2.5M71.5 212.1h2.5M74 211.1l2.5 1-2.5 1z" fill="none" stroke="#004000" stroke-width=".4"/>
<path d="M46.5 211.7l.3-.1-.5 .5zM46.8 211.6l.3 .1 .2 .4zM47.3 212.1l-.1 .3-.4 .2zM46.3 212.1l.5 .5-.4-.2z" fill="#004000" stroke="#004000" stroke-width=".4"/>
<path d="M46.8 211.6l.5 .5-.5 .5-.5-.5z" fill="#004000"/>
<path d="M46.5 194.1l.3-.1-.5 .5zM46.8 194l.4 .2 .1 .3zM46.8 195l.5-.5-.2 .4zM46.3 194.5l.5 .5-.4-.2z" fill="#004000" stroke="#004000" stroke-width=".4"/>
<path d="M46.8 194l.5 .5-.5 .5-.5-.5z" fill="#004000"/>
<path d="M35.9 212.1l2.5-1v2zM38.4 212.1h2.6" fill="none" stroke="#004000" stroke-width=".4"/>
<path d="M242.9 102.7h5.1v10.2h-5.1z" fill="#c8c8aa" stroke="#800000" stroke-width=".4"/>
<path d="M237.8 105.2h6.9M237.8 107.8h6.9M237.8 110.3h6.9" fill="none" stroke="#800000" stroke-width=".4"/>
<g fill="#000" stroke="#800000" stroke-width=".4">
<path d="M245 104.7l.5-.2-.7 .7zM245.5 104.5a.68 .68 0 0 1 .7 .7zM246.2 105.2a.68 .68 0 0 1-.7 .7zM244.8 105.2l.7 .7a.68 .68 0 0 1-.7-.7z"/>
<path d="M245 107.3l.5-.2-.7 .7zM245.5 107.1a.68 .68 0 0 1 .7 .7zM246.2 107.8a.68 .68 0 0 1-.7 .7zM244.8 107.8l.7 .7a.68 .68 0 0 1-.7-.7z"/>
<path d="M245 109.8l.5-.2-.7 .7zM245.5 109.6a.68 .68 0 0 1 .7 .7zM246.2 110.3a.68 .68 0 0 1-.7 .7zM244.8 110.3l.7 .7a.68 .68 0 0 1-.7-.7z"/>
</g>
<path d="M244.8 105.2l.7-.7 .7 .7-.7 .7zM244.8 107.8l.7-.7 .7 .7-.7 .7zM244.8 110.3l.7-.7 .7 .7-.7 .7z" fill="#000"/>
<path d="M200.8 104.8l.3-.1-.5 .5zM201.1 104.7l.3 .1 .2 .4zM201.1 105.7l.5-.5-.2 .4zM200.6 105.2l.5 .5-.4-.2z" fill="#004000" stroke="#004000" stroke-width=".4"/>
<path d="M201.1 104.7l.5 .5-.5 .5-.5-.5z" fill="#004000"/>
<path d="M166.7 102.9h5.1v10.2h-5.1z" fill="#c8c8aa" stroke="#800000" stroke-width=".4"/>
<path d="M161.6 105.5h6.9M161.6 108h6.9M161.6 110.6h6.9" fill="none" stroke="#800000" stroke-width=".4"/>
<g fill="#000" stroke="#800000" stroke-width=".4">
<path d="M168.7 105l.5-.2-.7 .7zM169.2 104.8a.68 .68 0 0 1 .7 .7zM169.9 105.5a.68 .68 0 0 1-.7 .7zM168.5 105.5l.7 .7a.68 .68 0 0 1-.7-.7z"/>
<path d="M168.7 107.5l.5-.2-.7 .7zM169.2 107.3a.68 .68 0 0 1 .7 .7zM169.9 108a.68 .68 0 0 1-.7 .7zM168.5 108l.7 .7a.68 .68 0 0 1-.7-.7z"/>
<path d="M168.7 110.1l.5-.2-.7 .7zM169.2 109.9a.68 .68 0 0 1 .7 .7zM169.9 110.6a.68 .68 0 0 1-.7 .7zM168.5 110.6l.7 .7a.68 .68 0 0 1-.7-.7z"/>
</g>
<path d="M168.5 105.5l.7-.7 .7 .7-.7 .7zM169.2 107.3l.7 .7-.7 .7-.7-.7zM169.2 109.9l.7 .7-.7 .7-.7-.7z" fill="#000"/>
<path d="M89.6 102.9h5.1v10.2h-5.1z" fill="#c8c8aa" stroke="#800000" stroke-width=".4"/>
<path d="M84.5 105.5h6.9M84.5 108h6.9M84.5 110.6h6.9" fill="none" stroke="#800000" stroke-width=".4"/>
<g fill="#000" stroke="#800000" stroke-width=".4">
<path d="M91.6 105l.5-.2-.7 .7zM92.1 104.8a.68 .68 0 0 1 .7 .7zM92.8 105.5a.68 .68 0 0 1-.7 .7zM91.4 105.5l.7 .7a.68 .68 0 0 1-.7-.7z"/>
<path d="M91.6 107.5l.5-.2-.7 .7zM92.1 107.3a.68 .68 0 0 1 .7 .7zM92.8 108a.68 .68 0 0 1-.7 .7zM91.4 108l.7 .7a.68 .68 0 0 1-.7-.7z"/>
<path d="M91.6 110.1l.5-.2-.7 .7zM92.1 109.9a.68 .68 0 0 1 .7 .7zM92.8 110.6a.68 .68 0 0 1-.7 .7zM91.4 110.6l.7 .7a.68 .68 0 0 1-.7-.7z"/>
</g>
<path d="M91.4 105.5l.7-.7 .7 .7-.7 .7zM92.1 107.3l.7 .7-.7 .7-.7-.7zM92.1 109.9l.7 .7-.7 .7-.7-.7z" fill="#000"/>
<path d="M226 113.7h5.1l-2.5 2.6z" fill="#c8c8aa" stroke="#800000" stroke-width=".4"/>
<path d="M226 116.3h5.1M228.6 111.2v2.5M228.6 116.3v2.5" fill="none" stroke="#800000" stroke-width=".4"/>
<path d="M149.5 115.4h5.1l-2.5 2.5z" fill="#c8c8aa" stroke="#800000" stroke-width=".4"/>
<path d="M149.5 117.9h5.1M152.1 112.9v2.5M152.1 117.9v2.6" fill="none" stroke="#800000" stroke-width=".4"/>
<path d="M73.5 114.9h5.1l-2.6 2.5z" fill="#c8c8aa" stroke="#800000" stroke-width=".4"/>
<path d="M73.5 117.4h5.1M76 112.3v2.6M76 117.4v2.6" fill="none" stroke="#800000" stroke-width=".4"/>
<path d="M235.4 121.6l.3-.1-.5 .5zM235.7 121.5l.4 .2 .1 .3zM235.7 122.5l.5-.5-.1 .3zM235.2 122l.5 .5-.4-.2z" fill="#004000" stroke="#004000" stroke-width=".4"/>
<path d="M235.7 121.5l.5 .5-.5 .5-.5-.5z" fill="#004000"/>
<path d="M151.7 107.7l.4-.2-.5 .5zM152.1 107.5l.4 .2 .1 .3zM152.6 108l-.1 .3-.4 .2zM151.6 108l.5 .5-.3-.1z" fill="#004000" stroke="#004000" stroke-width=".4"/>
<path d="M151.6 108l.5-.5 .5 .5-.5 .5z" fill="#004000"/>
<path d="M157.9 123.9l.3-.1-.5 .5zM158.2 123.8l.4 .2 .1 .3zM158.7 124.3l-.1 .3-.4 .2zM157.7 124.3l.5 .5-.4-.2z" fill="#004000" stroke="#004000" stroke-width=".4"/>
<path d="M157.7 124.3l.5-.5 .5 .5-.5 .5z" fill="#004000"/>
<path d="M75.7 107.6l.3-.1-.5 .5zM76 107.5l.4 .2 .1 .3zM76 108.5l.5-.5-.1 .3zM75.5 108l.5 .5-.3-.1z" fill="#004000" stroke="#004000" stroke-width=".4"/>
<path d="M76 107.5l.5 .5-.5 .5-.5-.5z" fill="#004000"/>
<path d="M82.6 123.9l.3-.1-.5 .5zM82.9 123.8l.3 .1 .2 .4zM83.4 124.3l-.2 .4-.3 .1zM82.4 124.3l.5 .5-.4-.2z" fill="#004000" stroke="#004000" stroke-width=".4"/>
<path d="M82.9 123.8l.5 .5-.5 .5-.5-.5z" fill="#004000"/>
<path d="M74.8 63.1h5l-2.5 2.5z" fill="#c8c8aa" stroke="#800000" stroke-width=".4"/>
<path d="M74.8 65.6h5M77.3 60.5v2.6M77.3 65.6v2.6" fill="none" stroke="#800000" stroke-width=".4"/>
<path d="M148.2 63.8h5l-2.5 2.6z" fill="#c8c8aa" stroke="#800000" stroke-width=".4"/>
<path d="M148.2 66.4h5M150.7 61.3v2.5M150.7 66.4v2.5" fill="none" stroke="#800000" stroke-width=".4"/>
<path d="M225.8 63.3h5.1l-2.6 2.6z" fill="#c8c8aa" stroke="#800000" stroke-width=".4"/>
<path d="M225.8 65.9h5.1M228.3 60.8v2.5M228.3 65.9v2.5" fill="none" stroke="#800000" stroke-width=".4"/>
<path d="M302.5 114.9h5.1l-2.6 2.5z" fill="#c8c8aa" stroke="#800000" stroke-width=".4"/>
<path d="M302.5 117.4h5.1M305 112.3v2.6M305 117.4v2.6" fill="none" stroke="#800000" stroke-width=".4"/>
<path d="M302.7 165.6h5.1l-2.5 2.5z" fill="#c8c8aa" stroke="#800000" stroke-width=".4"/>
<path d="M302.7 168.1h5.1M305.3 163v2.6M305.3 168.1v2.6" fill="none" stroke="#800000" stroke-width=".4"/>
<path d="M76.9 57.2l.4-.2-.5 .5zM77.3 57l.3 .1 .2 .4zM77.3 58l.5-.5-.2 .4zM76.8 57.5l.5 .5-.3-.1z" fill="#004000" stroke="#004000" stroke-width=".4"/>
<path d="M76.8 57.5l.5-.5 .5 .5-.5 .5z" fill="#004000"/>
<path d="M83.5 72.9l.4-.2-.5 .5zM83.9 72.7l.3 .1 .2 .4zM84.4 73.2l-.1 .3-.4 .2zM83.4 73.2l.5 .5-.3-.1z" fill="#004000" stroke="#004000" stroke-width=".4"/>
<path d="M83.4 73.2l.5-.5 .5 .5-.5 .5z" fill="#004000"/>
<path d="M150.3 57.2l.4-.2-.5 .5zM150.7 57l.4 .2 .1 .3zM151.2 57.5l-.2 .4-.3 .1zM150.2 57.5l.5 .5-.3-.1z" fill="#004000" stroke="#004000" stroke-width=".4"/>
<path d="M150.2 57.5l.5-.5 .5 .5-.5 .5z" fill="#004000"/>
<path d="M157.8 73.6l.3-.1-.5 .5zM158.1 73.5l.3 .1 .2 .4zM158.1 74.5l.5-.5-.2 .4zM157.6 74l.5 .5-.4-.2z" fill="#004000" stroke="#004000" stroke-width=".4"/>
<path d="M158.1 73.5l.5 .5-.5 .5-.5-.5z" fill="#004000"/>
<path d="M227.9 57.2l.4-.2-.5 .5zM228.3 57l.4 .2 .1 .3zM228.8 57.5l-.1 .3-.4 .2zM227.8 57.5l.5 .5-.3-.1z" fill="#004000" stroke="#004000" stroke-width=".4"/>
<path d="M227.8 57.5l.5-.5 .5 .5-.5 .5z" fill="#004000"/>
<path d="M233.9 73.6l.3-.1-.5 .5zM234.2 73.5l.4 .2 .1 .3zM234.7 74l-.1 .3-.4 .2zM233.7 74l.5 .5-.4-.2z" fill="#004000" stroke="#004000" stroke-width=".4"/>
<path d="M234.2 73.5l.5 .5-.5 .5-.5-.5z" fill="#004000"/>
<path d="M304.7 107.6l.3-.1-.5 .5zM305 107.5l.4 .2 .1 .3zM305.5 108l-.1 .3-.4 .2zM304.5 108l.5 .5-.3-.1z" fill="#004000" stroke="#004000" stroke-width=".4"/>
<path d="M305 107.5l.5 .5-.5 .5-.5-.5z" fill="#004000"/>
<path d="M312.9 123.9l.3-.1-.5 .5zM313.2 123.8l.3 .1 .2 .4zM313.7 124.3l-.1 .3-.4 .2zM312.7 124.3l.5 .5-.4-.2z" fill="#004000" stroke="#004000" stroke-width=".4"/>
<path d="M313.2 123.8l.5 .5-.5 .5-.5-.5z" fill="#004000"/>
<path d="M304.9 158.4l.4-.2-.5 .5zM305.3 158.2l.3 .1 .2 .4zM305.3 159.2l.5-.5-.2 .4zM304.8 158.7l.5 .5-.4-.2z" fill="#004000" stroke="#004000" stroke-width=".4"/>
<path d="M304.8 158.7l.5-.5 .5 .5-.5 .5z" fill="#004000"/>
<path d="M312 174.7l.4-.2-.5 .5zM312.4 174.5l.3 .1 .2 .4zM312.4 175.5l.5-.5-.2 .4zM311.9 175l.5 .5-.3-.1z" fill="#004000" stroke="#004000" stroke-width=".4"/>
<path d="M311.9 175l.5-.5 .5 .5-.5 .5z" fill="#004000"/>
<path d="M222.7 107.4l.3-.1-.5 .5zM223 107.3l.4 .2 .1 .3zM223 108.3l.5-.5-.2 .4zM222.5 107.8l.5 .5-.4-.2z" fill="#004000" stroke="#004000" stroke-width=".4"/>
<path d="M223 107.3l.5 .5-.5 .5-.5-.5z" fill="#004000"/>
<path d="M228.3 107.4l.3-.1-.5 .5zM228.6 107.3l.4 .2 .1 .3zM229.1 107.8l-.1 .3-.4 .2zM228.1 107.8l.5 .5-.4-.2z" fill="#004000" stroke="#004000" stroke-width=".4"/>
<path d="M228.6 107.3l.5 .5-.5 .5-.5-.5z" fill="#004000"/>
<g font-size="4.2" fill="#000080">
<text x="285.6" y="207.8">GreenhouseSTM32F103ZET6_Mini_02</text>
<text x="255.6" y="223.2">Proteus_STM32F407ZGT6_Middle03R.pdsprj</text>
<text x="282.1" y="230.3">Микроконтроллер</text>
</g>
<g font-size="3.9" fill="#800000">
<text x="311.9" y="74.2">BH1750</text>
<text x="76.3" y="135.1">DHT11/DHT22</text>
</g>
<text font-size="3.2" fill="#000080" x="92.9" y="11.2" transform="rotate(-180 92.9 11.2)">Proteus_STM32F407ZGT6_Middle03R.pdsprj</text>
<g font-size="2.8">
<text x="90" y="51.3">J8</text>
<text x="166" y="51.3">J20</text>
<text x="242.3" y="51.3">J7</text>
<text x="318.7" y="51.3">J32</text>
<text x="54.5" y="65.8">R59</text>
<text x="125.4" y="65.8">R43</text>
<text x="204" y="65.8">R2</text>
<text x="66.1" y="69.7">D31</text>
<text x="139.5" y="70.5">D32</text>
<text x="218.6" y="68.2">D33</text>
<text x="89.4" y="101.8">J23</text>
<text x="166.5" y="101.8">J11</text>
<text x="242.7" y="101.6">J6</text>
<text x="318.4" y="101.8">J35</text>
<text x="51.9" y="117.3">R1</text>
<text x="130.5" y="116.1">R69</text>
<text x="202.7" y="116.3">R58</text>
<text x="218.6" y="116.8">D26</text>
<text x="278.4" y="116.3">R9</text>
<text x="64.8" y="121.5">D30</text>
<text x="141.9" y="120.5">D29</text>
<text x="293.8" y="121.5">D34</text>
<text x="89.5" y="152">J29</text>
<text x="166.2" y="152.5">J21</text>
<text x="242.6" y="152.3">J22</text>
<text x="318.4" y="152.5">J25</text>
<text x="61.7" y="166.5">R60</text>
<text x="139.3" y="167">R56</text>
<text x="215.7" y="166.8">R57</text>
<text x="280.4" y="167">R4</text>
<text x="294.1" y="172.2">D35</text>
<text x="49.3" y="202.2">R55</text>
<text x="102.9" y="202.2">R16</text>
<text x="149.4" y="201.5">R17</text>
<text x="55.2" y="217.6">Q6</text>
<text x="108.8" y="217.6">Q7</text>
<text x="163.5" y="217.6">Q9</text>
</g>
<text font-size="2.8" fill="#000080" x="173.8" y="253.2">Proteus_STM32F407ZGT6_Middle03R.pdsprj</text>
<g font-size="2.5" fill="#000080">
<text x="252.7" y="230.3">15.11.2019</text>
<text x="254.2" y="235">14:23:58</text>
</g>
<g font-size="2.1" fill="#000080">
<text x="9.3" y="42.7" transform="rotate(-90 9.3 42.7)">Перв. примен.</text>
<text x="9.5" y="86.3" transform="rotate(-90 9.5 86.3)">Справ. №</text>
<text x="9.3" y="141.9" transform="rotate(-90 9.3 141.9)">Подп. и дата</text>
<text x="9.5" y="165.2" transform="rotate(-90 9.5 165.2)">Инв. № дубл.</text>
<text x="9.3" y="192.2" transform="rotate(-90 9.3 192.2)">Взам. инв. №</text>
<text x="9.5" y="221.1" transform="rotate(-90 9.5 221.1)">Подп. и дата</text>
<text x="332.2" y="216.1">Лит.</text>
<text x="195.1" y="225.5">Изм.</text>
<text x="218.4" y="225.2">№ докум.</text>
<text x="240" y="225.5">Подп.</text>
<text x="195.3" y="230.1">Разраб.</text>
<text x="195.3" y="234.6">Пров.</text>
<text x="195.3" y="239.2">Т.контр.</text>
<text x="340.8" y="234.9">1</text>
<text x="364.1" y="234.9">7</text>
<text x="195.3" y="244">Н.контр.</text>
<text x="9.5" y="246.5" transform="rotate(-90 9.5 246.5)">Инв. № подл.</text>
<text x="195.6" y="248.4">Утв.</text>
<text x="239" y="248.1">Ревиз.</text>
<text x="254" y="248.4">v 0.1</text>
<text x="154" y="253">Файл проекта:</text>
<text x="282.2" y="253.1">Формат А3</text>
<text x="339.3" y="253.1">Изменен:</text>
</g>
<g font-size="1.8">
<text x="40.5" y="55.5">+3V3</text>
<text x="41.3" y="58.1">PC1</text>
<text x="86.7" y="54.3">1</text>
<text x="86.7" y="56.9">2</text>
<text x="86.7" y="59.4">3</text>
<text x="110.8" y="55.5">+3V3</text>
<text x="111.7" y="58.1">PB8</text>
<text x="162.7" y="54.3">1</text>
<text x="162.7" y="56.9">2</text>
<text x="162.7" y="59.4">3</text>
<text x="190" y="55.5">+3V3</text>
<text x="190.9" y="58.1">PB5</text>
<text x="239" y="54.3">1</text>
<text x="239" y="56.9">2</text>
<text x="239" y="59.4">3</text>
<text x="286.5" y="58.1">SCL3</text>
<text x="287.2" y="55.5">VCC</text>
<text x="315.3" y="54.3">1</text>
<text x="315.3" y="56.9">2</text>
<text x="315.3" y="59.4">3</text>
<text x="61.6" y="65.3">4,7K</text>
<text x="90" y="64.6">TBLOCK3V-3_5MM</text>
<text x="132.5" y="65.3">4,7K</text>
<text x="166" y="64.6">TBLOCK3V-3_5MM</text>
<text x="211.1" y="65.3">4,7K</text>
<text x="242.3" y="64.6">TBLOCK3V-3_5MM</text>
<text x="286.3" y="60.6">SDA3</text>
<text x="315.3" y="62">4</text>
<text x="318.7" y="67.1">TBLOCK4V-3_5MM</text>
<text x="37" y="106.1">+3V3</text>
<text x="86.1" y="104.9">1</text>
<text x="86.1" y="107.4">2</text>
<text x="117.2" y="106.1">+3V3</text>
<text x="163.1" y="104.9">1</text>
<text x="163.1" y="107.4">2</text>
<text x="188.6" y="105.8">+3V3</text>
<text x="239.4" y="104.6">1</text>
<text x="239.4" y="107.2">2</text>
<text x="261.7" y="106.1">+3V3</text>
<text x="315.1" y="104.9">1</text>
<text x="315.1" y="107.4">2</text>
<text x="37.8" y="108.6">PC2</text>
<text x="86.1" y="110">3</text>
<text x="118.2" y="109.1">PC3</text>
<text x="163.1" y="110">3</text>
<text x="189.4" y="108.4">PC4</text>
<text x="239.4" y="109.7">3</text>
<text x="262.5" y="108.6">PC0</text>
<text x="315.1" y="110">3</text>
<text x="59.3" y="116.9">4,7K</text>
<text x="89.4" y="115.1">TBLOCK3V-3_5MM</text>
<text x="137.7" y="115.9">4,7K</text>
<text x="166.5" y="115.1">TBLOCK3V-3_5MM</text>
<text x="209.1" y="115.6">4,7K</text>
<text x="242.7" y="114.9">TBLOCK3V-3_5MM</text>
<text x="285.5" y="115.9">4,7K</text>
<text x="318.4" y="115.1">TBLOCK3V-3_5MM</text>
<text x="86.2" y="155.1">1</text>
<text x="162.9" y="155.6">1</text>
<text x="239.3" y="155.3">1</text>
<text x="315.1" y="155.6">1</text>
<text x="45.5" y="156.3">VCC</text>
<text x="86.2" y="157.6">2</text>
<text x="86.2" y="160.2">3</text>
<text x="125.3" y="156.8">VCC</text>
<text x="162.9" y="158.1">2</text>
<text x="162.9" y="160.7">3</text>
<text x="200" y="159.1">PE5_1</text>
<text x="201.6" y="156.5">VCC</text>
<text x="239.3" y="157.9">2</text>
<text x="239.3" y="160.4">3</text>
<text x="263.8" y="156.8">+3V3</text>
<text x="264.5" y="161.6">PE6/DCMI_D7</text>
<text x="315.1" y="158.1">2</text>
<text x="315.1" y="160.7">3</text>
<text x="52.6" y="162.6">PE3_1</text>
<text x="68.9" y="166.1">4,7K</text>
<text x="89.5" y="165.3">TBLOCK3V-3_5MM</text>
<text x="130.5" y="163.6">PE4_1</text>
<text x="146.4" y="166.6">4,7K</text>
<text x="166.2" y="165.8">TBLOCK3V-3_5MM</text>
<text x="222.8" y="166.3">4,7K</text>
<text x="242.6" y="165.6">TBLOCK3V-3_5MM</text>
<text x="287.6" y="166.6">4,7K</text>
<text x="318.4" y="165.8">TBLOCK3V-3_5MM</text>
<text x="47.4" y="186.2" transform="rotate(-90 47.4 186.2)">+3V3</text>
<text x="101" y="186.2" transform="rotate(-90 101 186.2)">+3V3</text>
<text x="157.9" y="186.2" transform="rotate(-90 157.9 186.2)">+3V3</text>
<text x="49.3" y="205">10K</text>
<text x="68.9" y="209.1">PE3_1</text>
<text x="102.9" y="205">10K</text>
<text x="151.2" y="205.3">10K</text>
<text x="178.9" y="209.6">PE5_1</text>
<text x="92.3" y="215.7">PE4</text>
<text x="137.1" y="213.2">PE5/DCMI_D6</text>
<text x="40" y="216.5">PE3</text>
<text x="55.2" y="220.4">BSS138</text>
<text x="108.8" y="220.4">BSS138</text>
<text x="122.5" y="216.2">PE4_1</text>
<text x="163.5" y="220.4">BSS138</text>
</g>
<g font-size="1.8" fill="#000080">
<text x="211.3" y="230.4">Мосейчук А.В.</text>
<text x="351.8" y="253.1">15.11.2019</text>
<text x="364.5" y="253.1">14:23:58</text>
</g>
</svg>
